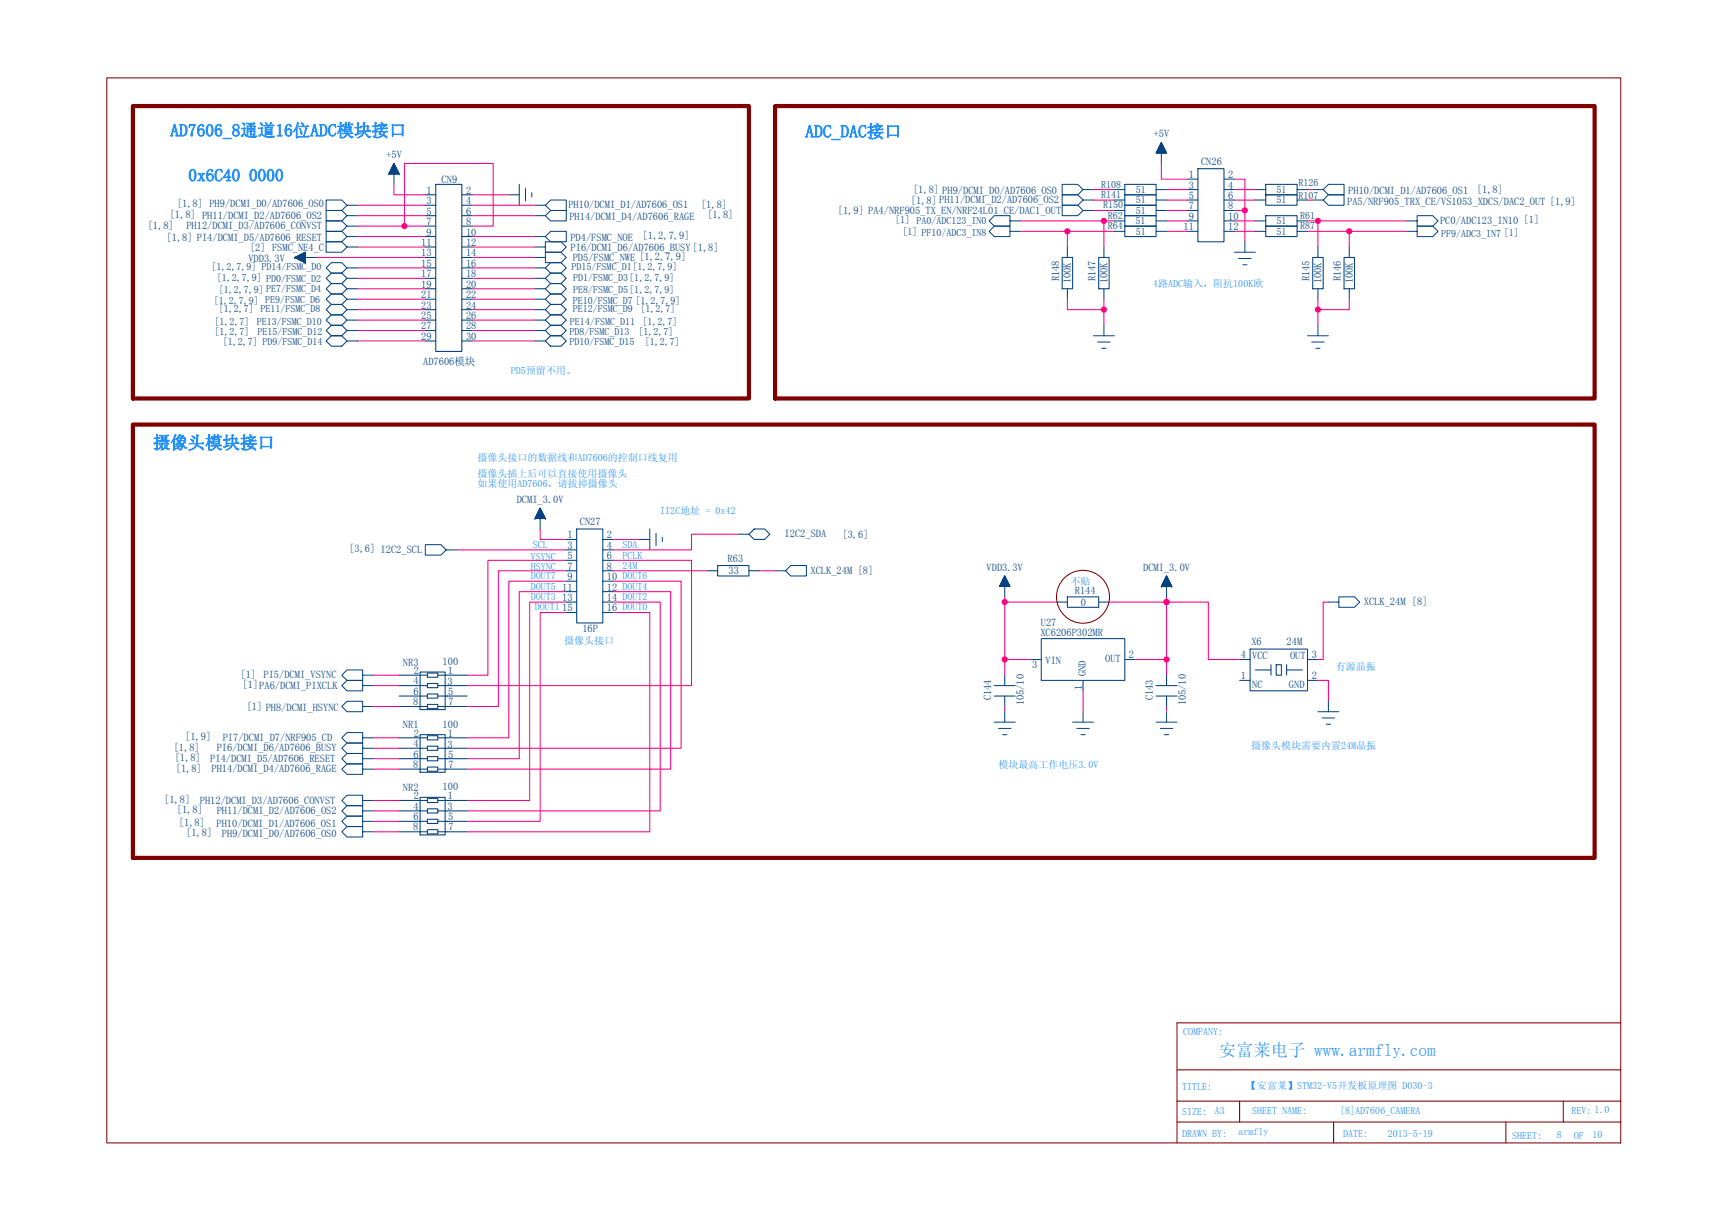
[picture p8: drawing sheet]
<svg xmlns="http://www.w3.org/2000/svg" width="420mm" height="297mm" viewBox="0 0 420 297" stroke-linecap="round" stroke-linejoin="round" font-family="sans-serif">
<g fill="none" stroke="#ff0080" stroke-width=".25">
<path d="M282.5 39.8v3.8h6.4M87 55h11.4v-15.2h21.6v15.2h-5.1M87 52.5h16.5M87 57.6h16.5M87 49.9h16.5M95.9 44.9v2.5h7.6M98.4 55h5.1M114.9 47.4h8.9M114.9 52.5h15.2M114.9 57.6h15.2M114.9 49.9h15.2M259.7 56.3v3.8"/>
<path d="M266 48.7h5.1M266 46.1h5.1M266 51.2h5.1M268.6 53.7v6.4M271.1 56.3h-22.8M271.1 53.7h-22.8M283.8 56.3h5.1M283.8 48.7h5.1M283.8 46.1h5.1M283.8 53.7h5.1M283.8 51.2h5.1M300.3 43.6h2.6v7.6h-2.6"/>
<path d="M300.3 53.7h5.1M300.3 56.3h5.1M300.3 48.7h5.1M300.3 46.1h5.1M302.9 51.2v7.6M318.1 56.3h24.1M318.1 46.1h1.3M318.1 48.7h1.3M320.6 53.7v6.4M328.3 56.3v3.8M342.2 53.7h-24.1M76.8 62.6h26.7"/>
<path d="M87 60.1h16.5M87 65.2h16.5M87 67.7h16.5M87 70.3h16.5M87 72.8h16.5M87 77.9h16.5M87 75.3h16.5M114.9 67.7h15.2M114.9 70.3h15.2M114.9 72.8h15.2M114.9 77.9h15.2M114.9 75.3h15.2"/>
<path d="M114.9 60.1h15.2M114.9 65.2h15.2M114.9 62.6h15.2M259.7 72.8v2.5h8.9v-2.5M268.6 75.3v3.8M320.6 72.8v6.3M328.3 72.8v2.5h-7.7M87 80.4h16.5M87 83h16.5M114.9 80.4h15.2M114.9 83h15.2M111.1 133.8h26.7"/>
<path d="M131.4 128.7v2.5h6.4M137.8 138.9h-16.5v33h-7.7M137.8 136.3h-19.1v28h-5.1M149.2 138.9h22.9M149.2 136.3h19v30.5h-54.6M149.2 131.2h6.3M179.7 130h-11.5v3.8h-19M184.8 138.9h3.8M137.8 141.4h-14v38.1h-10.2M137.8 143.9h-11.5v40.7h-12.7M137.8 146.5h-8.9v48.2h-15.3M137.8 149h-6.4v50.8h-17.8"/>
<path d="M149.2 149h8.9v53.4h-44.5M149.2 146.5h11.4v50.8h-47M149.2 141.4h16.5v40.6h-52.1M149.2 143.9h14v43.2h-49.6M244.4 146.5v17.8M244.4 145.2v1.3h12.7M283.8 146.5h10.2v13.9h7.6M283.8 146.5h.1M283.8 146.5v17.8M283.8 145.2v1.3h-14M323.2 146.5h-1.3v13.9h-1.3M90.8 164.3h6.3"/>
<path d="M90.8 171.9h6.3M90.8 166.8h6.3M90.8 179.5h6.3M244.4 171.9v1.2M244.4 160.4h6.4M263.5 168.1v5M276.2 160.4h7.6M283.8 171.9v1.2M320.6 165.5h2.6v5.1M90.8 184.6h6.3M90.8 194.7h6.3M90.8 199.8h6.3"/>
<path d="M90.8 182h6.3M90.8 187.1h6.3M90.8 197.3h6.3M90.8 202.4h6.3"/>
</g>
<g fill="#ff0080" stroke="#ff0080" stroke-width=".24">
<circle cx="302.9" cy="51.2" r=".62"/>
<circle cx="268.6" cy="75.3" r=".62"/>
<circle cx="320.6" cy="75.3" r=".62"/>
<circle cx="283.8" cy="160.4" r=".62"/>
<circle cx="244.4" cy="160.4" r=".62"/>
<circle cx="244.4" cy="146.5" r=".62"/>
<circle cx="283.8" cy="146.5" r=".62"/>
<circle cx="98.4" cy="55" r=".62"/>
<circle cx="259.7" cy="56.3" r=".62"/>
<circle cx="268.6" cy="53.7" r=".62"/>
<circle cx="320.6" cy="53.7" r=".62"/>
<circle cx="328.3" cy="56.3" r=".62"/>
</g>
<g fill="none" stroke="#004080" stroke-width=".25">
<path d="M103.5 47.4h2.5M103.5 49.9h2.5M103.5 52.5h2.5M103.5 55h2.5M103.5 57.6h2.5M106 44.9h6.4v40.6h-6.4zM112.4 47.4h2.5M112.4 49.9h2.5M112.4 52.5h2.5M112.4 55h2.5M112.4 57.6h2.5M271.1 56.3h2.6"/>
<path d="M271.1 53.7h2.6M271.1 51.2h2.6M271.1 46.1h2.6M271.1 48.7h2.6M273.7 52.5h7.6v2.5h-7.6zM273.7 49.9h7.6v2.6h-7.6zM273.7 55h7.6v2.6h-7.6zM273.7 44.9h7.6v2.5h-7.6zM273.7 47.4h7.6v2.5h-7.6zM281.3 56.3h2.5M281.3 53.7h2.5M281.3 51.2h2.5"/>
<path d="M281.3 46.1h2.5M281.3 48.7h2.5M288.9 56.3h2.5M288.9 53.7h2.5M288.9 51.2h2.5M288.9 43.6h2.5M288.9 46.1h2.5M288.9 48.7h2.5M291.4 41h6.4v17.8h-6.4zM297.8 56.3h2.5M297.8 53.7h2.5M297.8 51.2h2.5"/>
<path d="M297.8 43.6h2.5M297.8 46.1h2.5M297.8 48.7h2.5M305.4 56.3h2.5M305.4 53.7h2.5M305.4 46.1h2.5M305.4 48.7h2.5M307.9 55h7.7v2.6h-7.7zM307.9 52.5h7.7v2.5h-7.7zM307.9 47.4h7.7v2.5h-7.7zM307.9 44.9h7.7v2.5h-7.7zM315.6 56.3h2.5"/>
<path d="M315.6 53.7h2.5M315.6 46.1h2.5M315.6 48.7h2.5M79.3 65.2l1.3-1.3h2.6l1.2 1.3-1.2 1.2h-2.6zM79.3 67.7l1.3-1.3h2.6l1.2 1.3-1.2 1.3h-2.6zM79.3 70.3l1.3-1.3h2.6l1.2 1.3-1.2 1.2h-2.6zM79.3 72.8l1.3-1.3h2.6l1.2 1.3-1.2 1.3h-2.6zM79.3 77.9l1.3-1.3h2.6l1.2 1.3-1.2 1.2h-2.6zM79.3 75.3l1.3-1.2h2.6l1.2 1.2-1.2 1.3h-2.6zM84.4 65.2h2.6M84.4 67.7h2.6M84.4 70.3h2.6"/>
<path d="M84.4 72.8h2.6M84.4 75.3h2.6M84.4 77.9h2.6M103.5 60.1h2.5M103.5 62.6h2.5M103.5 65.2h2.5M103.5 67.7h2.5M103.5 70.3h2.5M103.5 72.8h2.5M103.5 75.3h2.5M103.5 77.9h2.5M112.4 60.1h2.5"/>
<path d="M112.4 62.6h2.5M112.4 65.2h2.5M112.4 67.7h2.5M112.4 70.3h2.5M112.4 72.8h2.5M112.4 75.3h2.5M112.4 77.9h2.5M130.1 65.2h2.6M130.1 67.7h2.6M130.1 70.3h2.6M130.1 72.8h2.6M130.1 75.3h2.6"/>
<path d="M130.1 77.9h2.6M132.7 65.2l1.3-1.3h2.5l1.3 1.3-1.3 1.2h-2.5zM132.7 67.7l1.3-1.3h2.5l1.3 1.3-1.3 1.3h-2.5zM132.7 70.3l1.3-1.3h2.5l1.3 1.3-1.3 1.2h-2.5zM132.7 72.8l1.3-1.3h2.5l1.3 1.3-1.3 1.3h-2.5zM132.7 77.9l1.3-1.3h2.5l1.3 1.3-1.3 1.2h-2.5zM132.7 75.3l1.3-1.2h2.5l1.3 1.2-1.3 1.3h-2.5zM258.4 62.6h2.6v7.7h-2.6zM259.7 60.1v2.5M259.7 70.3v2.5M267.3 62.6h2.5v7.7h-2.5zM268.6 60.1v2.5"/>
<path d="M268.6 70.3v2.5M319.4 62.6h2.5v7.7h-2.5zM320.6 60.1v2.5M320.6 70.3v2.5M327 62.6h2.5v7.7h-2.5zM328.3 60.1v2.5M328.3 70.3v2.5M79.3 83l1.3-1.3h2.6l1.2 1.3-1.2 1.2h-2.6zM79.3 80.4l1.3-1.3h2.6l1.2 1.3-1.2 1.3h-2.6zM84.4 80.4h2.6M84.4 83h2.6M103.5 80.4h2.5"/>
<path d="M103.5 83h2.5M112.4 80.4h2.5M112.4 83h2.5M130.1 80.4h2.6M130.1 83h2.6M132.7 83l1.3-1.3h2.5l1.3 1.3-1.3 1.2h-2.5zM132.7 80.4l1.3-1.3h2.5l1.3 1.3-1.3 1.3h-2.5zM137.8 131.2h2.5M137.8 133.8h2.5M137.8 136.3h2.5M137.8 138.9h2.5M140.3 128.7h6.4v22.9h-6.4z"/>
<path d="M146.7 131.2h2.5M146.7 133.8h2.5M146.7 136.3h2.5M146.7 138.9h2.5M172.1 138.9h2.5M174.6 137.6h7.6v2.5h-7.6zM179.7 130h2.5M182.2 130l1.3-1.3h2.5l1.3 1.3-1.3 1.2h-2.5zM182.2 138.9h2.6M137.8 141.4h2.5M137.8 143.9h2.5M137.8 146.5h2.5"/>
<path d="M137.8 149h2.5M146.7 141.4h2.5M146.7 143.9h2.5M146.7 146.5h2.5M146.7 149h2.5M253.3 155.4v10.1h20.4v-10.1h-20.1M257.1 146.5h2.6M259.7 145.2h7.6v2.5h-7.6zM267.3 146.5h2.5M304.1 157.9h14v10.2h-14zM97.1 179.5h6.9M102.2 178.7h6.1v9.2h-6.1z"/>
<path d="M102.2 163.5h6.1v9.1h-6.1zM104 164.3h-6.9M104 166.8h-6.9M104 169.3h-6.9M104 171.9h-6.9M104 179h2.5v1h-2.5zM104 163.7h2.5v1.1h-2.5zM104 166.3h2.5v1h-2.5zM104 168.8h2.5v1h-2.5zM104 171.4h2.5v1h-2.5zM106.5 179.5h7.1M106.5 164.3h7.1"/>
<path d="M106.5 166.8h7.1M106.5 171.9h7.1M106.5 169.3h7.1M241.9 166.8h5.1M241.9 169.3h5.1M244.4 164.3v2.5M244.4 169.3v2.6M250.8 160.4h2.5M263.5 165.5v2.6M273.7 160.4h2.5M281.3 166.8h5.1M281.3 169.3h5.1"/>
<path d="M283.8 164.3v2.5M283.8 169.3v2.6M301.6 160.4h2.5M301.6 165.5h2.5M305.4 163h3.8M309.2 161.7v2.6M310.5 161.7h1.3v2.6h-1.3zM313 161.7v2.6M313 163h3.8M318.1 160.4h2.5M318.1 165.5h2.5M97.1 182h6.9"/>
<path d="M97.1 184.6h6.9M97.1 187.1h6.9M102.2 194h6.1v9.1h-6.1zM104 194.7h-6.9M104 197.3h-6.9M104 199.8h-6.9M104 181.5h2.5v1h-2.5zM104 184.1h2.5v1h-2.5zM104 186.6h2.5v1h-2.5zM104 194.2h2.5v1h-2.5zM104 196.8h2.5v1h-2.5zM104 199.3h2.5v1h-2.5z"/>
<path d="M106.5 182h7.1M106.5 187.1h7.1M106.5 194.7h7.1M106.5 197.3h7.1M106.5 184.6h7.1M106.5 199.8h7.1M104 202.4h-6.9M104 201.8h2.5v1.1h-2.5zM106.5 202.4h7.1"/>
</g>
<g fill="none" stroke="#004080" stroke-width=".24">
<path d="M95.7 40v2.3M95.8 39.8v2.5M95.8 39.9h.1M95.9 39.8h.1M95.9 39.8l1.2 2.5h-2.5l1.3-2.5v5.1M95.9 39.9v2.4M281.3 37.2h2.5M281.3 37.1v.1M281.4 37.1h2.3M281.4 37h2.3M281.4 36.9v.3M281.5 36.9h2.1"/>
<path d="M281.5 36.8h2.1M281.6 36.6h1.9v.6M281.6 36.5v.7M281.7 36.5h1.7M281.7 36.4h1.6M281.7 36.3v.9M281.8 36.3h1.5M281.8 36.1v1.1M281.8 36.2h1.5M281.9 36.1h1.3M281.9 35.8v1.4M281.9 36h1.3v1.2"/>
<path d="M282 35.9h1.1M282 35.6v1.6M282 35.8h1.1M282.1 35.7h.9M282.1 35.4v1.8M282.1 35.6h.8M282.2 35.5h.7M282.2 35.2v2M282.2 35.4h.6M282.3 35.3h.5v1.9M282.3 35v2.2M282.3 35.2h.5"/>
<path d="M282.4 35.1h.3M282.4 34.8v2.4M282.4 34.9h.2M282.5 34.9h.1M282.5 37.2v-2.5l1.3 2.5h-2.5l1.2-2.5v5.1M282.5 34.8h.1M282.6 34.9v2.3M282.8 35.1v2.1M282.9 35.5v1.7M283.1 35.7v1.5M283.3 36.1v1.1M283.3 36.3v.9"/>
<path d="M283.5 36.7h-1.9l-.1 .5M283.6 36.7v.5M283.7 36.9v.3M84.4 49.9l-1.2-1.2h-3.9v2.5h3.9l1.2-1.3h2.6M84.4 52.5l-1.2-1.3h-3.9v2.5h3.9l1.2-1.2h2.6M84.4 55l-1.2-1.3h-3.9v2.6h3.9l1.2-1.3h2.6M84.4 57.6l-1.2-1.3h-3.9v2.5h3.9l1.2-1.2h2.6M94.6 42.3h.1M94.6 42.3h2.5M94.7 42.1v.2M94.7 42.2h2.3v.1M94.7 42.1h2.3"/>
<path d="M94.8 41.9v.4M94.8 42h2.1M94.8 41.9h2.1M94.9 41.7v.6M94.9 41.8h1.9M94.9 41.7h1.9M95 41.6h1.7M95.1 41.3v1M95.1 41.4h1.5M95.1 41.3h1.5M95.2 41v1.3M95.2 41.1h1.3"/>
<path d="M95.2 41h1.2M95.3 40.8v1.5M95.3 41h1.1M95.3 40.9h1.1M95.4 40.6v1.7M95.4 40.7h.9M95.4 40.6h.9M95.5 40.4v1.9M95.5 40.5h.7v1.8M95.5 40.4h.6M95.6 40.2v2.1M95.6 40.3h.5"/>
<path d="M95.6 40.2h.4M95.7 40.1h.3M95.7 40h.2M96 40.1v2.2M96.1 40.3v2M96.3 40.7v1.6M96.4 40.9v1.4M96.5 41.1v1.2M96.6 41.3v1M96.7 41.5h-1.7v.8M96.7 41.5v.8M96.8 41.7v.6"/>
<path d="M96.9 41.9v.4M97.1 42.3h.1M123.8 47.4h2.5M126.3 44.9v5M127.9 45.9v3M129.4 46.9v1M130.1 57.6h2.6l1.3 1.2h3.8v-2.5h-3.8l-1.3 1.3M130.1 49.9h2.6l1.3 1.3h3.8v-2.5h-3.8l-1.3 1.2M130.1 52.5h2.6l1.3 1.2h3.8v-2.5h-3.8l-1.3 1.3M245.7 53.7v1.3h-3.8l-1.3-1.3 1.3-1.2h3.8v1.2h2.6M245.7 56.3v1.3h-3.8l-1.3-1.3 1.3-1.3h3.8v1.3h2.6M263.5 46.1l-1.3-1.2h-3.8v2.5h3.8l1.3-1.3h2.5"/>
<path d="M263.5 48.7l-1.3-1.3h-3.8v2.5h3.8l1.3-1.2h2.5M263.5 51.2l-1.3-1.3h-3.8v2.6h3.8l1.3-1.3h2.5M302.9 58.8v2.6M319.4 46.1h2.5l1.3 1.3h3.8v-2.5h-3.8l-1.3 1.2M319.4 48.7h2.5l1.3 1.2h3.8v-2.5h-3.8l-1.3 1.3M342.2 53.7h2.6v-1.2h3.8l1.3 1.2-1.3 1.3h-3.8v-1.3M342.2 56.3h2.6v-1.3h3.8l1.3 1.3-1.3 1.3h-3.8v-1.3M71.7 62.7h2.6M71.7 62.6l2.6-1.2v2.5l-2.6-1.3h5.1M71.7 62.6h.1M71.9 62.8h2.4M71.9 62.5v.2"/>
<path d="M72.1 62.9h2.2M72.1 62.4v.4M72.3 63h2M72.3 62.3v.6M72.5 62.2v.9h1.8M72.7 63.2h1.6M72.7 62.1v1M72.9 62v1.2M73 63.3h1.3M73.1 61.9l.1 1.5h1.1M73.3 61.8v1.7M73.5 61.7v1.9"/>
<path d="M73.6 63.6h.7M73.8 61.6v2M73.8 63.7h.5M73.9 61.5v2.3M74.2 61.4v2.5M74.3 62.6l-2.5 .1M74.3 62.1h-1.5v1.1M74.3 62.3h-1.9v.7M74.3 62.5h-2.3v.3M74.3 63.9h.1M74.3 61.6h-.5v2.1M74.3 61.8h-.9v1.7h.9"/>
<path d="M74.3 62h-1.3v1.3M74.3 62.2h-1.7v.9M74.3 62.4h-2.1v.5M74.3 61.5h-.2l-.1 2.3h.3M74.3 61.7h-.7v1.9M74.3 61.9h-1.1v1.5M74.3 61.4h.1M74.3 61.4v2.5M84.4 60.1l-1.2-1.3h-3.9v2.6h3.9l1.2-1.3h2.6M130.1 60.1h2.6v-1.3h3.8l1.3 1.3-1.3 1.3h-3.8v-1.3M130.1 62.6h2.6v-1.2h3.8l1.3 1.2-1.3 1.3h-3.8v-1.3M268.6 79.1v2.6"/>
<path d="M300.3 61.4h5.1M301.3 62.9h3.1M302.4 64.4h1M320.6 79.1v2.6M266 81.7h5.1M267 83.2h3.1M268.1 84.7h1M318.1 81.7h5.1M319.1 83.2h3.1M320.1 84.7h1.1M108.6 133.8l-1.3-1.3h-3.8v2.5h3.8l1.3-1.2h2.5M130.1 126.2h.1"/>
<path d="M130.2 126.1h2.4M130.2 125.9v.3M130.2 126h2.4v.2M130.3 125.9h2.2M130.3 125.7v.5M130.3 125.8h2.2M130.4 125.7h2M130.4 125.5v.7M130.4 125.6h2M130.5 125.5h1.8M130.5 125.3v.9M130.5 125.4h1.8"/>
<path d="M130.6 125.3h1.6M130.7 125.1v1.1M130.7 125.2h1.5M130.7 125.1h1.4M130.8 124.9v1.3M130.8 125h1.3M130.8 124.9h1.2M130.8 124.6v1.6M130.8 124.8h1.2M130.9 124.7h1M130.9 124.4v1.8M130.9 124.6h1"/>
<path d="M131 124.5h.8M131.1 124.2v2M131.1 124.4h.7M131.1 124.3h.6M131.2 124v2.2M131.2 124.2h.5v2M131.2 124.1h.4M131.3 123.8v2.4M131.3 124h.3M131.3 123.9h.2M131.3 123.6v2.6M131.3 123.8h.2"/>
<path d="M131.4 123.7h.1M131.4 123.6l1.3 2.6h-2.6l1.3-2.6v5.1M131.5 123.7v2.5M131.6 123.9v2.3M131.8 124.3v1.9M131.9 124.5v1.7M132 124.7v1.5M132.1 124.9v1.3M132.2 125.1v1.1M132.3 125.3v.9M132.4 125.5v.7M132.5 125.7v.5"/>
<path d="M132.7 126.2h.1M155.5 131.2h2.6M158.1 128.7v5.1M159.6 129.7v3.1M161.1 130.7v1M188.6 138.9h2.5l1.3 1.2h3.8v-2.5h-3.8l-1.3 1.3M243.2 142.7h2.5M243.2 142.5v.2M243.2 142.6l2.5 .1M243.3 142.5h2.3M243.4 142.2h2.1M243.4 142.1v.6"/>
<path d="M243.4 142.2h2.1v.5M243.5 142h1.9M243.5 141.9v.8M243.5 141.9h1.9v.8M243.6 141.8h1.7M243.6 142.7v-1h1.6v1M243.7 141.6h1.5M243.7 141.5v1.2M243.7 141.5h1.5v1.2M243.8 141.4h1.3M243.8 141.2v1.5M243.8 141.3h1.3v1.4"/>
<path d="M243.9 141.2h1.1M243.9 141.1h1.1v1.6M244 140.8v1.9M244 140.9h.8v1.8M244.1 140.8h.7M244.1 140.6v2.1M244.1 140.7h.6v2M244.2 140.6h.5M244.2 140.4v2.3M244.2 140.5h.5v2.2M244.3 140.4h.3M244.3 140.2v2.5"/>
<path d="M244.3 140.3h.2v2.4M244.4 140.2h.1M244.4 140.1v2.6M244.4 140.1h.1M244.4 140.1l1.3 2.6h-2.5l1.2-2.6v5.1M244.9 141h-.9l-.1 1.7M245.6 142.7v-.4h-2.3v.4M282.5 142.7h.1M282.5 142.7h2.6M282.6 142.6h2.4M282.6 142.4v.3M282.6 142.5h2.4v.2"/>
<path d="M282.7 142.3h2.2M282.8 142.2v.5M282.8 142.2h2.1v.5M282.8 142.2h2M282.8 142v.7M282.8 142h2v.7M282.9 141.9h1.8M282.9 141.8v.9M282.9 141.8h1.8v.9M283 141.7h1.6M283.1 141.6v1.1M283.1 141.6h1.5v1.1"/>
<path d="M283.1 141.5h1.4M283.2 142.7v-1.3h1.3v1.3M283.2 141.3h1.2M283.3 141.1v1.6M283.3 141.2h1.1v1.5M283.3 141.1h1M283.3 140.9v1.8M283.3 141h1v1.7M283.4 140.9h.8M283.5 140.7v2M283.5 140.8h.7v1.9M283.5 140.7h.6"/>
<path d="M283.6 140.5v2.2M283.6 140.6h.5v2.1M283.6 140.5h.4M283.7 140.3v2.4M283.7 140.4h.3v2.3M283.7 140.3h.2M283.8 140.1v2.6M283.8 140.2l.1 2.5M283.8 140.1h.1M283.8 140.1l1.3 2.6h-2.6l1.3-2.6v5.1M285.1 142.7h.1M323.2 146.5h2.5v-1.3h3.8l1.3 1.3-1.3 1.2h-3.8v-1.2"/>
<path d="M88.2 164.3v1.2h-3.8l-1.2-1.2 1.2-1.3h3.8v1.3h2.6M88.2 171.9v1.2h-3.8l-1.2-1.2 1.2-1.3h3.8v1.3h2.6M88.2 166.8v1.3h-3.8l-1.2-1.3 1.2-1.3h3.8v1.3h2.6M88.2 179.5v1.3h-3.8l-1.2-1.3 1.2-1.3h3.8v1.3h2.6M241.9 175.7h5.1M242.9 177.2h3.1M243.9 178.7h1.1M244.4 173.1v2.6M261 175.7h5M262 177.2h3M263 178.7h1M263.5 173.1v2.6"/>
<path d="M281.3 175.7h5.1M282.3 177.2h3M283.3 178.7h1M283.8 173.1v2.6M320.6 173.1h5.1M321.7 174.7h3M322.7 176.2h1M323.2 170.6v2.5M88.2 184.6v1.2h-3.8l-1.2-1.2 1.2-1.3h3.8v1.3h2.6M88.2 194.7v1.3h-3.8l-1.2-1.3 1.2-1.2h3.8v1.2h2.6M88.2 199.8v1.3h-3.8l-1.2-1.3 1.2-1.3h3.8v1.3h2.6M88.2 182v1.3h-3.8l-1.2-1.3 1.2-1.2h3.8v1.2h2.6"/>
<path d="M88.2 187.1v1.3h-3.8l-1.2-1.3 1.2-1.3h3.8v1.3h2.6M88.2 197.3v1.2h-3.8l-1.2-1.2 1.2-1.3h3.8v1.3h2.6M88.2 202.4v1.2h-3.8l-1.2-1.2 1.2-1.3h3.8v1.3h2.6"/>
</g>
<g fill="none" stroke="#800000" stroke-width=".25">
<path d="M26 18.9h368.3v259.1h-368.3zM394.3 248.8h-107.9v29.2M286.4 260.3h107.9M286.4 273h107.9M286.4 267.9h107.9M301.6 267.9v5.1M324.5 273v5M366.4 273v5M380.3 267.9v5.1"/>
<circle cx="263.5" cy="145.2" r="6.4"/>
</g>
<path d="M32.3 25.8h149.9v71.1h-149.9zM188.6 25.8h199.4v71.1h-199.4zM32.3 103.3h355.7v105.4h-355.7z" fill="none" stroke="#800000" stroke-width="1"/>
<g font-size="4.2" fill="#2291ff">
<text x="41.4" y="33.2">AD7606_8通道16位ADC模块接口</text>
<text x="195.9" y="33.4">ADC_DAC接口</text>
<text x="45.8" y="44.1">0x6C40 0000</text>
<text x="37.2" y="109.1">摄像头模块接口</text>
<text x="296.5" y="257">安富莱电子 www.armfly.com</text>
</g>
<g font-size="2.5" fill="#004080">
<text x="280.7" y="33.4">+5V</text>
<text x="94" y="38.5">+5V</text>
<text x="292.2" y="40.2">CN26</text>
<text x="103.8" y="47.1">1</text>
<text x="107.4" y="44.6">CN9</text>
<text x="113.4" y="47.1">2</text>
<text x="222.1" y="47">[1,8] PH9/DCMI_D0/AD7606_OS0</text>
<text x="289.2" y="43.3">1</text>
<text x="289.2" y="45.9">3</text>
<text x="298.8" y="43.3">2</text>
<text x="298.8" y="45.9">4</text>
<text x="328" y="47.1">PH10/DCMI_D1/AD7606_OS1</text>
<text x="359.3" y="47">[1,8]</text>
<text x="41.3" y="53.1">[1,8] PH11/DCMI_D2/AD7606_OS2</text>
<text x="43.1" y="50.3">[1,8] PH9/DCMI_D0/AD7606_OS0</text>
<text x="103.8" y="49.7">3</text>
<text x="103.8" y="52.2">5</text>
<text x="113.4" y="49.7">4</text>
<text x="113.4" y="52.2">6</text>
<text x="138.3" y="50.7">PH10/DCMI_D1/AD7606_OS1</text>
<text x="138.5" y="53.5">PH14/DCMI_D4/AD7606_RAGE</text>
<text x="170.6" y="50.5">[1,8]</text>
<text x="172.1" y="53.1">[1,8]</text>
<text x="203.8" y="52.1">[1,9] PA4/NRF905_TX_EN/NRF24L01_CE/DAC1_OUT</text>
<text x="221.6" y="49.5">[1,8] PH11/DCMI_D2/AD7606_OS2</text>
<text x="289.2" y="48.4">5</text>
<text x="289.2" y="50.9">7</text>
<text x="289.2" y="53.5">9</text>
<text x="298.8" y="48.4">6</text>
<text x="298.8" y="50.9">8</text>
<text x="298.8" y="53.5">10</text>
<text x="327.8" y="49.9">PA5/NRF905_TRX_CE/VS1053_XDCS/DAC2_OUT [1,9]</text>
<text x="36" y="55.6">[1,8]</text>
<text x="40.5" y="58.7">[1,8] PI4/DCMI_D5/AD7606_RESET</text>
<text x="45.3" y="55.8">PH12/DCMI_D3/AD7606_CONVST</text>
<text x="102.5" y="59.8">11</text>
<text x="103.8" y="54.8">7</text>
<text x="103.8" y="57.3">9</text>
<text x="113.4" y="54.8">8</text>
<text x="113.4" y="57.3">10</text>
<text x="113.4" y="59.8">12</text>
<text x="138.8" y="58.6">PD4/FSMC_NOE</text>
<text x="156.3" y="58.2">[1,2,7,9]</text>
<text x="287.9" y="56">11</text>
<text x="298.8" y="56">12</text>
<text x="350.4" y="54.5">PC0/ADC123_IN10 [1]</text>
<text x="60.4" y="63.6">VDD3.3V</text>
<text x="60.8" y="61">[2] FSMC_NE4_C</text>
<text x="102.5" y="62.4">13</text>
<text x="102.5" y="64.9">15</text>
<text x="113.4" y="62.4">14</text>
<text x="113.4" y="64.9">16</text>
<text x="138.8" y="61.1">PI6/DCMI_D6/AD7606_BUSY [1,8]</text>
<text x="139.3" y="63.4">PD5/FSMC_NWE [1,2,7,9]</text>
<text x="102.5" y="67.5">17</text>
<text x="102.5" y="70">19</text>
<text x="113.4" y="67.5">18</text>
<text x="113.4" y="70">20</text>
<text x="257.7" y="68.4" transform="rotate(-90 257.7 68.4)">R148</text>
<text x="260.6" y="68.9" transform="rotate(-90 260.6 68.9)">100K</text>
<text x="266.5" y="68.4" transform="rotate(-90 266.5 68.4)">R147</text>
<text x="269.4" y="68.9" transform="rotate(-90 269.4 68.9)">100K</text>
<text x="318.6" y="68.4" transform="rotate(-90 318.6 68.4)">R145</text>
<text x="321.5" y="68.9" transform="rotate(-90 321.5 68.9)">100K</text>
<text x="326.2" y="68.4" transform="rotate(-90 326.2 68.4)">R146</text>
<text x="329.1" y="68.9" transform="rotate(-90 329.1 68.9)">100K</text>
<text x="102.5" y="72.5">21</text>
<text x="102.5" y="75.1">23</text>
<text x="102.5" y="77.6">25</text>
<text x="113.4" y="72.5">22</text>
<text x="113.4" y="75.1">24</text>
<text x="113.4" y="77.6">26</text>
<text x="102.5" y="80.2">27</text>
<text x="102.5" y="82.7">29</text>
<text x="113.4" y="80.2">28</text>
<text x="113.4" y="82.7">30</text>
<text x="103" y="88.9">AD7606模块</text>
<text x="125.7" y="122.3">DCMI_3.0V</text>
<text x="138.1" y="131">1</text>
<text x="141.1" y="127.8">CN27</text>
<text x="147.7" y="131">2</text>
<text x="190.9" y="130.7">I2C2_SDA</text>
<text x="205" y="130.8">[3,6]</text>
<text x="85" y="134.4">[3,6] I2C2_SCL</text>
<text x="138.1" y="133.5">3</text>
<text x="138.1" y="136.1">5</text>
<text x="147.7" y="133.5">4</text>
<text x="147.7" y="136.1">6</text>
<text x="177" y="136.8">R63</text>
<text x="136.8" y="143.7">11</text>
<text x="138.1" y="138.6">7</text>
<text x="138.1" y="141.1">9</text>
<text x="147.7" y="138.6">8</text>
<text x="147.7" y="141.1">10 DOUT6</text>
<text x="147.7" y="143.7">12 DOUT4</text>
<text x="177.2" y="139.7">33</text>
<text x="197.2" y="139.6">XCLK_24M [8]</text>
<text x="240" y="138.9">VDD3.3V</text>
<text x="278.1" y="138.9">DCMI_3.0V</text>
<text x="136.8" y="146.2">13</text>
<text x="136.8" y="148.8">15</text>
<text x="147.7" y="146.2">14 DOUT2</text>
<text x="147.7" y="148.8">16 DOUT0</text>
<text x="261.5" y="144.4">R144</text>
<text x="262.9" y="147.3">0</text>
<text x="331.8" y="147.2">XCLK_24M [8]</text>
<text x="141.7" y="153.8">16P</text>
<text x="253.1" y="154.7">XC6206P302MR</text>
<text x="253.2" y="152.3">U27</text>
<text x="98" y="162">NR3</text>
<text x="107.7" y="161.8">100</text>
<text x="254.3" y="161.6">VIN</text>
<text x="268.9" y="161.1">OUT</text>
<text x="274.7" y="160.2">2</text>
<text x="301.9" y="160.2">4</text>
<text x="304.5" y="156.9">X6</text>
<text x="304.6" y="160.3">VCC</text>
<text x="313" y="157">24M</text>
<text x="313.8" y="160.3">OUT</text>
<text x="319.1" y="160.2">3</text>
<text x="58.5" y="164.8">[1] PI5/DCMI_VSYNC</text>
<text x="59" y="167.4">[1]PA6/DCMI_PIXCLK</text>
<text x="100.6" y="166.5">4</text>
<text x="100.7" y="163.9">2</text>
<text x="108.9" y="166.7">3</text>
<text x="109" y="163.9">1</text>
<text x="251.1" y="162.6">3</text>
<text x="263.2" y="167.7" transform="rotate(-90 263.2 167.7)">1</text>
<text x="264.1" y="164.5" transform="rotate(-90 264.1 164.5)">GND</text>
<text x="301.9" y="165.3">1</text>
<text x="304.6" y="167.4">NC</text>
<text x="313.6" y="167.4">GND</text>
<text x="319.1" y="165.3">2</text>
<text x="60" y="172.7">[1] PH8/DCMI_HSYNC</text>
<text x="100.5" y="171.6">8</text>
<text x="100.6" y="169.1">6</text>
<text x="109" y="169.1">5</text>
<text x="109.1" y="171.6">7</text>
<text x="241.1" y="170.3" transform="rotate(-90 241.1 170.3)">C144</text>
<text x="249.1" y="171.6" transform="rotate(-90 249.1 171.6)">105/10</text>
<text x="280.5" y="170.3" transform="rotate(-90 280.5 170.3)">C143</text>
<text x="288.5" y="171.6" transform="rotate(-90 288.5 171.6)">105/10</text>
<text x="98" y="177.2">NR1</text>
<text x="100.7" y="179.2">2</text>
<text x="107.7" y="177.1">100</text>
<text x="109" y="179.2">1</text>
<text x="42.3" y="182.6">[1,8]</text>
<text x="42.5" y="185.2">[1,8]</text>
<text x="45.1" y="180.1">[1,9]</text>
<text x="51.1" y="185.3">PI4/DCMI_D5/AD7606_RESET</text>
<text x="52.7" y="182.8">PI6/DCMI_D6/AD7606_BUSY</text>
<text x="54.2" y="180.3">PI7/DCMI_D7/NRF905_CD</text>
<text x="100.6" y="181.7">4</text>
<text x="100.6" y="184.4">6</text>
<text x="108.9" y="181.9">3</text>
<text x="109" y="184.4">5</text>
<text x="42.8" y="187.7">[1,8]</text>
<text x="51.4" y="187.9">PH14/DCMI_D4/AD7606_RAGE</text>
<text x="100.5" y="186.8">8</text>
<text x="109.1" y="186.8">7</text>
<text x="40" y="195.3">[1,8]</text>
<text x="43" y="197.9">[1,8]</text>
<text x="48.6" y="195.5">PH12/DCMI_D3/AD7606_CONVST</text>
<text x="98" y="192.4">NR2</text>
<text x="100.6" y="197">4</text>
<text x="100.7" y="194.4">2</text>
<text x="107.7" y="192.3">100</text>
<text x="108.9" y="197.2">3</text>
<text x="109" y="194.4">1</text>
<text x="43.5" y="200.9">[1,8]</text>
<text x="45.3" y="203.5">[1,8]</text>
<text x="52.7" y="201.1">PH10/DCMI_D1/AD7606_OS1</text>
<text x="52.7" y="198">PH11/DCMI_D2/AD7606_OS2</text>
<text x="54" y="203.6">PH9/DCMI_D0/AD7606_OS0</text>
<text x="100.5" y="202">8</text>
<text x="100.6" y="199.6">6</text>
<text x="109" y="199.6">5</text>
<text x="109.1" y="202">7</text>
</g>
<g font-size="2.4" fill="#004080">
<text x="267.9" y="45.6">R108</text>
<text x="276.3" y="46.9">51</text>
<text x="310.6" y="46.9">51</text>
<text x="315.9" y="45.4">R126</text>
<text x="267.9" y="48.2">R141</text>
<text x="268.4" y="50.7">R150</text>
<text x="269.5" y="53.2">R62</text>
<text x="276.3" y="52">51</text>
<text x="276.3" y="49.5">51</text>
<text x="310.6" y="49.5">51</text>
<text x="315.9" y="48.4">R107</text>
<text x="316.3" y="53.2">R61</text>
<text x="217.8" y="54.3">[1] PA0/ADC123_IN0</text>
<text x="219.6" y="57.1">[1] PF10/ADC3_IN8</text>
<text x="269.5" y="55.8">R64</text>
<text x="276.2" y="54.6">51</text>
<text x="276.3" y="57.1">51</text>
<text x="310.6" y="57.1">51</text>
<text x="310.6" y="54.6">51</text>
<text x="316.3" y="55.8">R87</text>
<text x="350.6" y="57.6">PF9/ADC3_IN7 [1]</text>
<text x="51.5" y="65.7">[1,2,7,9] PD14/FSMC_D0</text>
<text x="139.1" y="65.7">PD15/FSMC_D1[1,2,7,9]</text>
<text x="52.8" y="68.3">[1,2,7,9] PD0/FSMC_D2</text>
<text x="53.3" y="71.3">[1,2,7,9] PE7/FSMC_D4</text>
<text x="139.4" y="71.3">PE8/FSMC_D5[1,2,7,9]</text>
<text x="139.4" y="68.3">PD1/FSMC_D3[1,2,7,9]</text>
<text x="52" y="73.9">[1,2,7,9] PE9/FSMC_D6</text>
<text x="53.2" y="75.9">[1,2,7] PE11/FSMC_D8</text>
<text x="139.3" y="75.9">PE12/FSMC_D9</text>
<text x="139.3" y="73.9">PE10/FSMC_D7 [1,2,7,9]</text>
<text x="155.8" y="75.9">[1,2,7]</text>
<text x="52.2" y="81.5">[1,2,7]</text>
<text x="52.2" y="79">[1,2,7]</text>
<text x="62.5" y="79">PE13/FSMC_D10</text>
<text x="62.6" y="81.5">PE15/FSMC_D12</text>
<text x="138.5" y="81.5">PD8/FSMC_D13</text>
<text x="138.7" y="79">PE14/FSMC_D11</text>
<text x="155.3" y="81.5">[1,2,7]</text>
<text x="156.3" y="79">[1,2,7]</text>
<text x="54.2" y="84">[1,2,7] PD9/FSMC_D14</text>
<text x="138.5" y="84">PD10/FSMC_D15</text>
<text x="156.9" y="84">[1,2,7]</text>
</g>
<g font-size="2.4" fill="#2291ff">
<text x="280.5" y="69.7">4路ADC输入，阻抗100K欧</text>
<text x="124.3" y="91.1">PD5预留不用。</text>
<text x="116.2" y="112.2">摄像头接口的数据线和AD7606的控制口线复用</text>
<text x="116.2" y="116">摄像头插上后可以直接使用摄像头</text>
<text x="116.2" y="118.5">如果使用AD7606，请拔掉摄像头</text>
<text x="160.6" y="125.1">II2C地址 = 0x42</text>
<text x="129.1" y="136.3">VSYNC</text>
<text x="129.6" y="133.3">SCL</text>
<text x="151.5" y="133.3">SDA</text>
<text x="151.5" y="136.1">PCLK</text>
<text x="129.1" y="138.6">HSYNC</text>
<text x="129.1" y="140.9">DOUT7</text>
<text x="129.1" y="143.4">DOUT5</text>
<text x="151.5" y="138.3">24M</text>
<text x="260.4" y="142.4">不贴</text>
<text x="129.1" y="146">DOUT3</text>
<text x="130.1" y="148.5">DOUT1</text>
<text x="137.3" y="156.6">摄像头接口</text>
<text x="325" y="163">有源晶振</text>
<text x="304.4" y="182.3">摄像头模块需要内置24M晶振</text>
<text x="242.9" y="186.9">模块最高工作电压3.0V</text>
<text x="287.9" y="251.9">COMPANY:</text>
<text x="287.6" y="265.1">TITLE:</text>
<text x="303.4" y="265">【安富莱】STM32-V5开发板原理图 D030-3</text>
<text x="287.6" y="271.2">SIZE:</text>
<text x="295.6" y="271.1">A3</text>
<text x="304.6" y="270.9">SHEET NAME:</text>
<text x="326.1" y="271.1">[8]AD7606_CAMERA</text>
<text x="382.4" y="270.9">REV: 1.0</text>
<text x="287.6" y="276.5">DRAWN BY:</text>
<text x="301.3" y="276.2">armfly</text>
<text x="326.7" y="276.5">DATE:</text>
<text x="337.7" y="276.7">2013-5-19</text>
<text x="367.9" y="277">SHEET:</text>
<text x="378.7" y="276.9">8</text>
<text x="382.9" y="277">OF</text>
<text x="387.4" y="276.9">10</text>
</g>
</svg>
